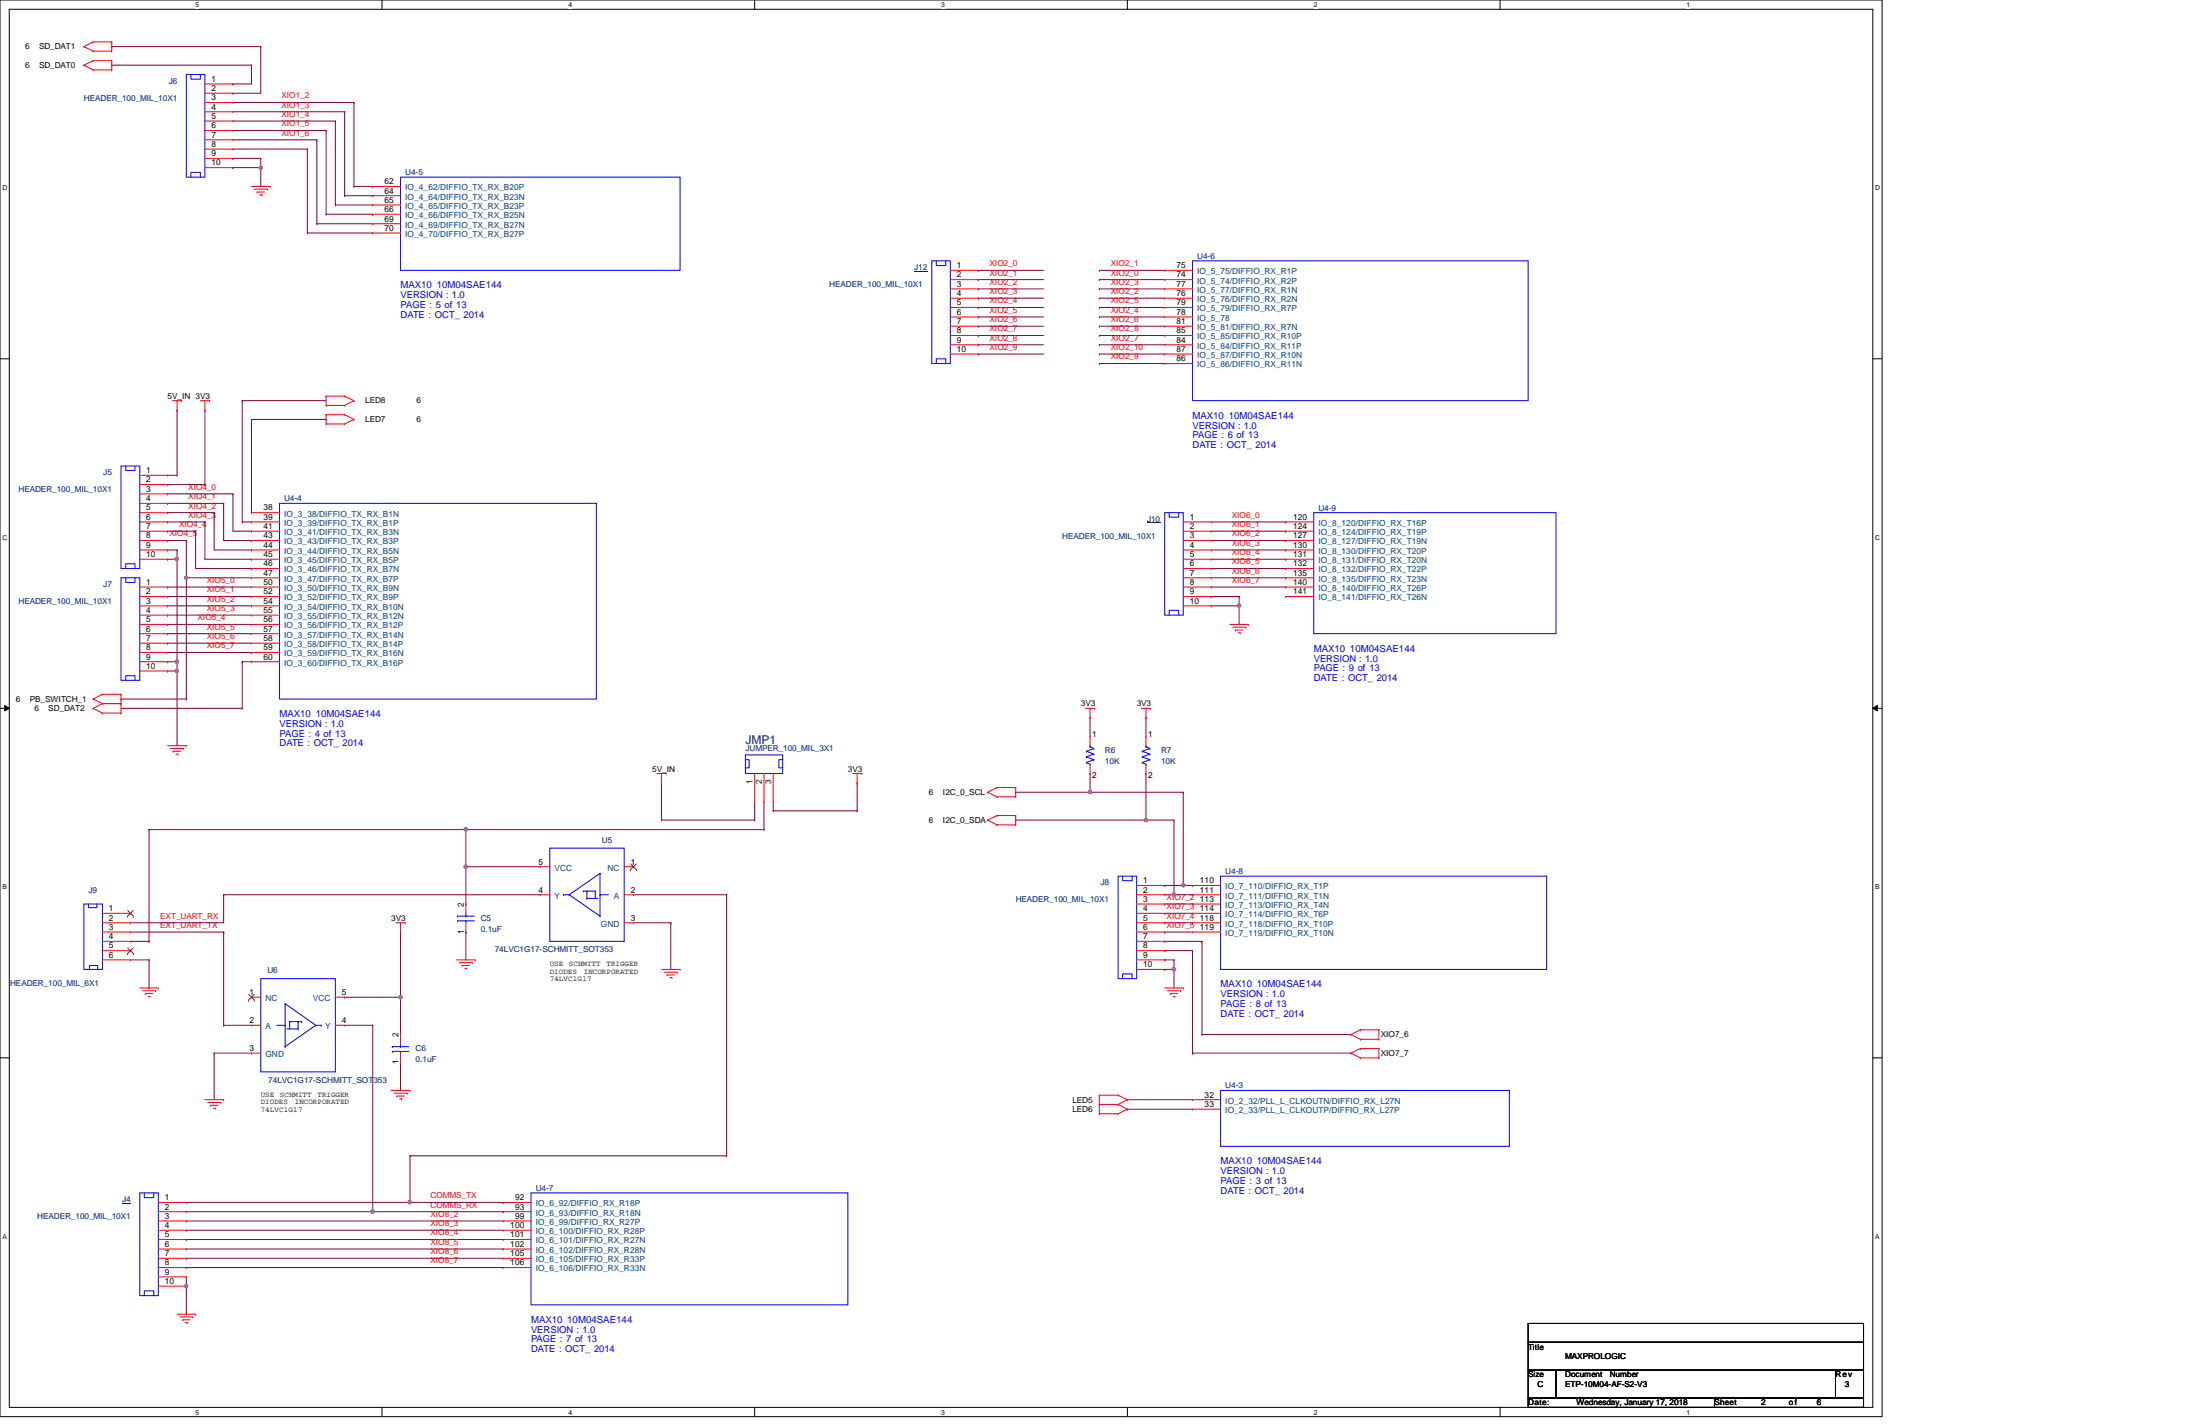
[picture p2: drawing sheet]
<svg xmlns="http://www.w3.org/2000/svg" width="432mm" height="279mm" viewBox="0 0 432 279" stroke-linecap="round" stroke-linejoin="round" font-family="sans-serif">
<path d="M0 0h369.4v278h-369.4zM1.8 1.8h365.8v274.3h-365.8z" fill="none" stroke="#000" stroke-width=".2"/>
<g fill="#fff">
<path d="M38.4 .2h.7v1.5h-.7z"/>
<path d="M38.4 276.4h.7v1.4h-.7z"/>
</g>
<path d="M75 0v1.8M75 276.1v1.9" fill="none" stroke="#000" stroke-width=".2"/>
<g fill="#fff">
<path d="M111.5 .2h.8v1.5h-.8z"/>
<path d="M111.5 276.4h.8v1.4h-.8z"/>
</g>
<path d="M148.1 0v1.8M148.1 276.1v1.9" fill="none" stroke="#000" stroke-width=".2"/>
<g fill="#fff">
<path d="M184.7 .2h.7v1.5h-.7z"/>
<path d="M184.7 276.4h.7v1.4h-.7z"/>
</g>
<path d="M221.3 0v1.8M221.3 276.1v1.9" fill="none" stroke="#000" stroke-width=".2"/>
<g fill="#fff">
<path d="M257.9 .2h.7v1.5h-.7z"/>
<path d="M257.9 276.4h.7v1.4h-.7z"/>
</g>
<path d="M294.4 0v1.8M294.4 276.1v1.9" fill="none" stroke="#000" stroke-width=".2"/>
<g fill="#fff">
<path d="M331 .2h.7v1.5h-.7z"/>
<path d="M331 276.4h.7v1.4h-.7z"/>
<path d="M.5 36.1h.9v1.5h-.9z"/>
<path d="M368 36.1h1v1.5h-1z"/>
<path d="M.5 104.7h.9v1.5h-.9z"/>
<path d="M368 104.7h1v1.5h-1z"/>
</g>
<path d="M0 70.4h1.8M367.6 70.4h1.8" fill="none" stroke="#000" stroke-width=".2"/>
<g fill="#fff">
<path d="M.5 173.3h.8v1.5h-.8z"/>
<path d="M368 173.3h.9v1.5h-.9z"/>
</g>
<path d="M0 139h1.8M.9 138.4l.9 .6-.9 .5zM367.6 139l.9-.6v1.1zM367.6 139h1.8" fill="none" stroke="#000" stroke-width=".2"/>
<path d="M.9 138.4l.9 .6-.9 .5zM367.6 139l.9-.6v1.1z" fill="#000"/>
<g fill="#fff">
<path d="M.5 241.9h.8v1.4h-.8z"/>
<path d="M368 241.9h.9v1.4h-.9z"/>
</g>
<path d="M0 207.6h1.8M367.6 207.6h1.8" fill="none" stroke="#000" stroke-width=".2"/>
<g fill="none" stroke="#800040" stroke-width=".2">
<path d="M21.9 12.8h.1M21.9 9.1h.1M21.9 12.8h27.5M21.9 9.1h29.3M49.4 12.8h.1M49.4 12.8v3.7M51.2 9.1h.1M51.2 9.1v9.2M23.7 139h23.8M34.8 131.7h.1M34.8 131.7v14.6M47.5 139h.1"/>
<path d="M47.5 129.8h.1M47.5 129.8h1.9M47.5 129.8v9.2M228.6 184.7h.1M228.6 186.5h.1M228.6 184.7h7.3M228.6 186.5h5.5M36.6 252.3h.1M36.6 250.5v1.8"/>
</g>
<circle cx="34.7" cy="131.7" r=".34" fill="#f0f"/>
<circle cx="34.7" cy="131.7" r=".34" fill="none" stroke="#f0f" stroke-width=".2"/>
<g fill="none" stroke="#800040" stroke-width=".2">
<path d="M32.9 117.1h.1M32.9 118.9h.1M32.9 117.1h16.5M32.9 118.9h16.5M32.9 131.7h.1M32.9 129.8h.1M32.9 129.8h1.9M34.8 129.8h.1M34.8 129.8v1.9h-1.9M228.6 188.3h.1M228.6 190.2h.1M228.6 188.3h1.8"/>
<path d="M228.6 190.2h1.8M230.4 188.3h.1M230.4 190.2h.1M230.4 188.3v5.5"/>
</g>
<circle cx="230.4" cy="190.2" r=".36" fill="#f0f"/>
<circle cx="230.4" cy="190.2" r=".36" fill="none" stroke="#f0f" stroke-width=".2"/>
<g fill="none" stroke="#800040" stroke-width=".2">
<path d="M45.7 16.5h.1M45.7 18.3h.1M45.7 16.5h3.7M45.7 18.3h5.5M45.7 20.1h23.8M45.7 21.9h21.9M45.7 23.7h20.1M45.7 25.6h18.3M45.7 27.4h16.5M45.7 29.3h14.6M60.3 29.3h.1M62.2 27.4h.1"/>
<path d="M64 25.6h.1M65.8 23.7h.1M67.6 21.9h.1M69.5 20.1h.1M32.9 107.9h.1M32.9 109.7h.1M32.9 107.9h1.9M32.9 109.7h1.9M34.8 107.9h.1M34.8 107.9v21.9M34.8 129.8h.1M228.6 177.4h.1"/>
<path d="M228.6 179.2h.1M228.6 175.6h1.8M228.6 177.4h5.5M228.6 179.2h5.5M230.4 175.6h.1M228.6 181.1h.1M228.6 182.9h.1M228.6 181.1h5.5M228.6 182.9h5.5M36.6 239.6h.1M36.6 235.9h43.9M36.6 237.7h36.6"/>
<path d="M36.6 239.6h62.2M73.2 237.7h.1M80.5 235.9h.1M36.6 241.4h.1M36.6 243.2h.1M36.6 245.1h.1M36.6 246.9h.1M36.6 248.7h.1M36.6 241.4h62.2M36.6 243.2h62.2M36.6 245.1h62.2M36.6 246.9h62.2"/>
<path d="M36.6 248.7h62.2"/>
</g>
<circle cx="34.7" cy="109.7" r=".34" fill="#f0f"/>
<circle cx="34.7" cy="109.7" r=".34" fill="none" stroke="#f0f" stroke-width=".2"/>
<circle cx="34.7" cy="129.8" r=".35" fill="#f0f"/>
<circle cx="34.7" cy="129.8" r=".35" fill="none" stroke="#f0f" stroke-width=".2"/>
<path d="M36.6 113.4h.1M36.6 113.4h12.8" fill="none" stroke="#800040" stroke-width=".2"/>
<circle cx="36.5" cy="113.4" r=".34" fill="#f0f"/>
<circle cx="36.5" cy="113.4" r=".34" fill="none" stroke="#f0f" stroke-width=".2"/>
<g fill="none" stroke="#800040" stroke-width=".2">
<path d="M47.5 78.6v23.8M32.9 98.8h.1M32.9 96.9h.1M32.9 98.8h11M32.9 96.9h12.8M43.9 98.8h.1M43.9 98.8v7.2h5.5M45.7 96.9h.1M45.7 96.9v7.3h3.7M64 82.3h.1M64 82.3h-14.6v18.3M32.9 106h.1"/>
<path d="M32.9 104.2h.1M32.9 102.4h.1M32.9 100.6h.1M32.9 106h3.7M32.9 104.2h5.5M32.9 102.4h7.3M32.9 100.6h9.1M36.6 106h.1M36.6 106v7.4M38.4 104.2h.1M38.4 104.2v7.3h11M40.2 102.4h.1"/>
<path d="M40.2 102.4v7.3h9.2M42 100.6h.1M42 100.6v7.3h7.4M47.5 102.4h.1M47.5 102.4h1.9M49.4 111.5h.1M49.4 109.7h.1M49.4 107.9h.1M49.4 106h.1M49.4 104.2h.1M49.4 102.4h.1M49.4 100.6h.1"/>
<path d="M32.9 120.7h.1M32.9 122.5h.1M32.9 124.3h.1M32.9 126.2h.1M32.9 120.7h16.5M32.9 122.5h16.5M32.9 124.3h16.5M32.9 126.2h16.5M32.9 128h16.5M49.4 128h.1M199.3 155.4h.1M199.3 155.4h14.7"/>
</g>
<circle cx="213.9" cy="155.4" r=".34" fill="#f0f"/>
<circle cx="213.9" cy="155.4" r=".34" fill="none" stroke="#f0f" stroke-width=".2"/>
<path d="M232.2 155.4h.1M232.2 155.4v18.3M199.3 160.9h.1M199.3 160.9h25.6" fill="none" stroke="#800040" stroke-width=".2"/>
<circle cx="224.9" cy="160.9" r=".34" fill="#f0f"/>
<circle cx="224.9" cy="160.9" r=".34" fill="none" stroke="#f0f" stroke-width=".2"/>
<g fill="none" stroke="#800040" stroke-width=".2">
<path d="M214 140.8h.1M214 151.8h.1M214 155.4h.1M214 140.8v3.7M214 151.8v3.6M214 155.4h18.2M224.9 140.8h.1M224.9 151.8h.1M224.9 140.8v3.7M224.9 151.8v9.1M224.9 160.9h.1M224.9 160.9h5.5"/>
<path d="M232.2 173.7h1.9M234.1 173.7h.1"/>
</g>
<circle cx="232.2" cy="173.7" r=".34" fill="#f0f"/>
<circle cx="232.2" cy="173.7" r=".34" fill="none" stroke="#f0f" stroke-width=".2"/>
<path d="M228.6 173.7h.1M228.6 173.7h3.6M230.4 160.9h.1M230.4 160.9v14.7h3.7M234.1 175.6h.1" fill="none" stroke="#800040" stroke-width=".2"/>
<circle cx="230.4" cy="175.5" r=".37" fill="#f0f"/>
<circle cx="230.4" cy="175.5" r=".37" fill="none" stroke="#f0f" stroke-width=".2"/>
<path d="M67.6 195.7h.1M67.6 195.7h11M91.4 182.9h.1M91.4 182.9v5.4M124.3 181.1h7.4M131.7 181.1h.1M131.7 181.1v9.1M42 206.6h.1M42 206.6v9.2M42 206.6h7.4M78.6 208.5h.1M78.6 208.5v5.5" fill="none" stroke="#800040" stroke-width=".2"/>
<circle cx="78.6" cy="195.7" r=".34" fill="#f0f"/>
<circle cx="78.6" cy="195.7" r=".34" fill="none" stroke="#f0f" stroke-width=".2"/>
<g fill="none" stroke="#800040" stroke-width=".2">
<path d="M25.6 188.3h3.7M25.6 184.7h3.7M25.6 182.9h18.3M29.3 188.3h.1M29.3 193.8h.1M29.3 184.7h.1M29.3 188.3v5.5M43.9 182.9h.1M43.9 182.9v18.3M78.6 182.9h.1M78.6 195.7h.1M78.6 182.9v20.1"/>
<path d="M43.9 201.2h.1M43.9 201.2h5.5M67.6 201.2h5.6M73.2 201.2h.1M73.2 201.2v36.5M73.2 237.7h.1"/>
</g>
<circle cx="73.1" cy="237.7" r=".34" fill="#f0f"/>
<circle cx="73.1" cy="237.7" r=".34" fill="none" stroke="#f0f" stroke-width=".2"/>
<g fill="none" stroke="#800040" stroke-width=".2">
<path d="M43.9 175.6h.1M43.9 175.6h62.1M43.9 175.6v5.5h-18.3M124.3 175.6h18.3M142.6 175.6h.1M142.6 175.6v51.2M25.6 181.1h.1M73.2 237.7h25.6M80.5 226.8h.1M80.5 235.9h.1M80.5 226.8h62.1M80.5 226.8v9.1"/>
<path d="M80.5 235.9h18.3M98.8 237.7h.1M98.8 235.9h.1M142.6 226.8h.1"/>
</g>
<circle cx="80.4" cy="235.9" r=".34" fill="#f0f"/>
<circle cx="80.4" cy="235.9" r=".34" fill="none" stroke="#f0f" stroke-width=".2"/>
<path d="M91.4 170.1h.1M91.4 170.1h14.6" fill="none" stroke="#800040" stroke-width=".2"/>
<circle cx="91.4" cy="170" r=".34" fill="#f0f"/>
<circle cx="91.4" cy="170" r=".34" fill="none" stroke="#f0f" stroke-width=".2"/>
<path d="M149.9 157.3v5.5M91.4 177.4h.1M91.4 162.8h.1M91.4 170.1v7.3M91.4 162.8h58.5M149.9 162.8h.1" fill="none" stroke="#800040" stroke-width=".2"/>
<circle cx="91.4" cy="162.7" r=".34" fill="#f0f"/>
<circle cx="91.4" cy="162.7" r=".34" fill="none" stroke="#f0f" stroke-width=".2"/>
<g fill="none" stroke="#800040" stroke-width=".2">
<path d="M129.8 153.6h.1M129.8 153.6v7.3M148.1 157.3v3.6M151.8 159.1h.1M151.8 157.3v1.8M151.8 159.1h16.4M168.2 159.1h.1M168.2 153.6h.1M168.2 153.6v5.5M29.3 162.8h.1M29.3 162.8h62.1v7.3M29.3 162.8v21.9"/>
<path d="M91.4 170.1h.1M129.8 160.9h.1M129.8 160.9h18.3M148.1 160.9h.1M29.3 184.7h.1M36.6 257.9h.1M36.6 252.3v5.6"/>
</g>
<circle cx="36.5" cy="252.3" r=".34" fill="#f0f"/>
<circle cx="36.5" cy="252.3" r=".34" fill="none" stroke="#f0f" stroke-width=".2"/>
<path d="M45.7 31.1h.1M45.7 32.9h.1M45.7 31.1h5.5M51.2 31.1h.1M51.2 31.1v1.8h-5.5" fill="none" stroke="#800040" stroke-width=".2"/>
<circle cx="51.2" cy="32.9" r=".34" fill="#f0f"/>
<circle cx="51.2" cy="32.9" r=".34" fill="none" stroke="#f0f" stroke-width=".2"/>
<path d="M51.2 32.9h.1M51.2 32.9v3.7M237.7 117.1h.1M237.7 118.9h.1M237.7 117.1h5.5M237.7 118.9h5.5M243.2 117.1h.1M243.2 118.9h.1M243.2 117.1v5.4" fill="none" stroke="#800040" stroke-width=".2"/>
<circle cx="243.2" cy="118.8" r=".34" fill="#f0f"/>
<circle cx="243.2" cy="118.8" r=".34" fill="none" stroke="#f0f" stroke-width=".2"/>
<g fill="none" stroke="#800040" stroke-width=".2">
<path d="M60.3 29.3v16.4M62.2 27.4v16.5M64 25.6v16.4M65.8 23.7v16.5M67.6 38.4h.1M67.6 21.9v16.5M67.6 38.4h5.6M69.5 36.6h.1M69.5 20.1v16.5M69.5 36.6h3.7M73.2 36.6h.1M73.2 38.4h.1"/>
<path d="M60.3 45.7h.1M60.3 45.7h12.9M62.2 43.9h.1M62.2 43.9h11M64 42h.1M64 42h9.2M65.8 40.2h.1M65.8 40.2h7.4M73.2 40.2h.1M73.2 42h.1M73.2 43.9h.1M73.2 45.7h.1"/>
<path d="M192 53h.1M192 54.9h.1M192 56.7h.1M192 58.5h.1M192 53h12.8M192 54.9h12.8M192 56.7h12.8M192 58.5h12.8M215.8 53h.1M215.8 54.9h.1M215.8 56.7h.1M215.8 58.5h.1"/>
<path d="M215.8 53h12.8M215.8 54.9h12.8M215.8 56.7h12.8M215.8 58.5h12.8M47.5 78.6h.1M47.5 78.6h16.5M192 60.3h.1M192 62.2h.1M192 64h.1M192 65.8h.1M192 67.6h.1M192 69.5h.1"/>
<path d="M192 60.3h12.8M192 62.2h12.8M192 64h12.8M192 65.8h12.8M192 67.6h12.8M192 69.5h12.8M215.8 60.3h.1M215.8 62.2h.1M215.8 64h.1M215.8 65.8h.1M215.8 67.6h.1M215.8 69.5h.1"/>
<path d="M215.8 71.3h.1M215.8 60.3h12.8M215.8 62.2h12.8M215.8 64h12.8M215.8 65.8h12.8M215.8 67.6h12.8M215.8 69.5h12.8M215.8 71.3h12.8M32.9 95.1h7.3M32.9 93.3h1.9M34.8 80.5h.1M34.8 93.3h.1"/>
<path d="M34.8 80.5v12.8M40.2 95.1h.1M40.2 80.5v14.6M32.9 115.2h.1M32.9 115.2h16.5M36.6 113.4v23.8M237.7 115.2h14.6M237.7 102.4h14.6M237.7 104.2h14.6M237.7 106h14.6M237.7 107.9h14.6M237.7 109.7h14.6"/>
<path d="M237.7 111.5h14.6M237.7 113.4h14.6M252.3 102.4h.1M252.3 104.2h.1M252.3 106h.1M252.3 107.9h.1M252.3 109.7h.1M252.3 111.5h.1M252.3 113.4h.1M252.3 115.2h.1M23.7 137.2h.1M23.7 137.2h12.9"/>
<path d="M36.6 137.2h.1M234.1 186.5v20.1M235.9 184.7h.1M235.9 184.7v18.3M221.3 215.8h.1M221.3 217.6h.1M221.3 215.8h12.8M221.3 217.6h12.8M234.1 206.6h.1M234.1 206.6h31.1M235.9 203h.1M235.9 203h29.3"/>
</g>
<g fill="none" stroke="#f00" stroke-width=".2">
<path d="M16.5 12.8h.1M16.5 9.1h.1M16.5 12.8l1.8 .9M16.5 9.1l1.8 .9M18.3 11.9h.1M18.3 13.7h.1M18.3 8.2h.1M18.3 10h.1M18.3 11.9l-1.8 .9M18.3 11.9h3.6M18.3 13.7h3.6M18.3 8.2l-1.8 .9"/>
<path d="M18.3 8.2h3.6M18.3 10h3.6M21.9 11.9h.1M21.9 13.7h.1M21.9 8.2h.1M21.9 10h.1M21.9 8.2v1.8M21.9 11.9v1.8M40.2 16.5h5.5M40.2 18.3h5.5M45.7 16.5h.1M45.7 18.3h.1"/>
<path d="M40.2 20.1h5.5M40.2 21.9h5.5M40.2 23.7h5.5M40.2 25.6h5.5M40.2 27.4h5.5M40.2 29.3h5.5M40.2 31.1h5.5M40.2 32.9h5.5M45.7 20.1h.1M45.7 21.9h.1M45.7 23.7h.1M45.7 25.6h.1"/>
<path d="M45.7 27.4h.1M45.7 29.3h.1M45.7 31.1h.1M45.7 32.9h.1M49.4 36.6h3.6M49.9 37.1h2.6M50.5 37.7h.1M50.5 37.7h1.4M51 38.2h.4M51.4 38.2h.1M52.5 37.1h.1M53 36.6h.1"/>
<path d="M33.8 78.6h1.8M34.8 78.6v1.9M35.6 78.6h.1M39.3 78.6h1.8M40.2 78.6v1.9M41.1 78.6h.1M64 77.7h.1M64 79.5h.1M64 77.7v1.8M64 77.7h3.6M64 79.5h3.6M67.6 77.7h.1"/>
<path d="M67.6 79.5h.1M67.6 77.7l1.9 .9M69.5 78.6h.1M69.5 78.6l-1.9 .9M34.8 80.5h.1M40.2 80.5h.1M64 81.4h.1M64 83.2h.1M64 81.4h3.6M64 81.4v1.8M64 83.2h3.6M67.6 81.4h.1"/>
<path d="M67.6 83.2h.1M67.6 81.4l1.9 .9M69.5 82.3h.1M69.5 82.3l-1.9 .9M18.3 139h.1M18.3 137.2h.1M18.3 139l1.8 .9M18.3 137.2l1.8 .8M20.1 138h.1M20.1 139.9h.1M20.1 136.2h.1M20.1 138l-1.8 1"/>
<path d="M20.1 138h3.6M20.1 139.9h3.6M20.1 136.2l-1.8 1M20.1 136.2h3.6M23.7 138h.1M23.7 139.9h.1M23.7 136.2h.1M23.7 136.2v3.7M213.1 139h1.8M214 139v1.8M214.9 139h.1M224 139h1.8"/>
<path d="M224.9 139v1.8M225.8 139h.1M241.4 122.5h3.7M241.9 123.1h2.6M242.5 123.6h.1M242.5 123.6h1.5M243 124.2h.4M243.4 124.2h.1M244.5 123.1h.1M245.1 122.5h.1M32.9 146.3h3.7M33.4 146.9h2.6"/>
<path d="M34 147.4h.1M34 147.4h1.5M34.5 148h.4M34.9 148h.1M36 146.9h.1M36.6 146.3h.1M128.9 151.8h1.9M129.8 153.6h.1M129.8 151.8v1.8M130.8 151.8h.1M167.3 151.8h1.9M168.2 153.6h.1"/>
<path d="M168.2 151.8v1.8M169.2 151.8h.1M193.8 155.4h.1M193.8 155.4l1.9 .9M195.7 154.5h.1M195.7 156.3h.1M195.7 154.5l-1.9 .9M195.7 154.5h3.6M195.7 156.3h3.6M199.3 154.5h.1M199.3 156.3h.1M199.3 154.5v1.8"/>
<path d="M214 140.8h.1M224.9 140.8h.1M193.8 160.9h.1M193.8 160.9l1.9 .9M195.7 160h.1M195.7 161.8h.1M195.7 160l-1.9 .9M195.7 160h3.6M195.7 161.8h3.6M199.3 160h.1M199.3 161.8h.1M199.3 160v1.8"/>
<path d="M27.4 193.8h3.7M28 194.4h2.5M28.5 194.9h.1M28.5 194.9h1.5M29.1 195.5h.3M29.4 195.5h.1M30.5 194.4h.1M31.1 193.8h.1M49.4 195.7h.1M49.4 195.7h1.8M65.8 195.7h1.8M67.6 195.7h.1"/>
<path d="M77.7 181.1h1.8M78.6 182.9h.1M78.6 181.1v1.8M79.5 181.1h.1M89.6 188.3h3.7M90.2 188.9h2.5M90.7 189.4h.1M90.7 189.4h1.5M91.2 190h.4M91.6 190h.1M92.7 188.9h.1M93.3 188.3h.1"/>
<path d="M129.8 190.2h3.7M130.4 190.8h2.5M130.9 191.3h.1M130.9 191.3h1.5M131.5 191.8h.4M131.9 191.8h.1M132.9 190.8h.1M133.5 190.2h.1M228.6 193.8h3.6M229.2 194.4h2.5M229.7 194.9h.1M229.7 194.9h1.4"/>
<path d="M230.3 195.5h.3M230.6 195.5h.1M231.7 194.4h.1M232.2 193.8h.1M40.2 215.8h3.7M40.8 216.3h2.5M41.3 216.9h.1M41.3 216.9h1.5M41.9 217.4h.3M42.2 217.4h.1M43.3 216.3h.1M43.9 215.8h.1"/>
<path d="M49.4 201.2h.1M49.4 206.6h.1M49.4 201.2h1.8M49.4 206.6h1.8M65.8 201.2h1.8M67.6 201.2h.1M76.8 214h3.7M77.3 214.5h2.6M77.9 215.1h.1M77.9 215.1h1.5M78.4 215.6h.4M78.8 215.6h.1"/>
<path d="M79.9 214.5h.1M80.5 214h.1M215.8 216.7h.1M215.8 214.9h.1M215.8 218.5h.1M215.8 214.9h3.7M215.8 216.7h3.7M215.8 214.9v3.6M215.8 218.5h3.7M219.5 214.9h.1M219.5 216.7h.1M219.5 218.5h.1"/>
<path d="M219.5 214.9l1.8 .9M219.5 216.7l1.8 .9M221.3 215.8h.1M221.3 217.6h.1M221.3 215.8l-1.8 .9M221.3 217.6l-1.8 .9M234.1 215.8h.1M234.1 217.6h.1M234.1 215.8h5.5M234.1 217.6h5.5M265.2 203h.1M265.2 206.6h.1"/>
<path d="M265.2 203l1.8 .9M265.2 206.6l1.8 1M267 202.1h.1M267 203.9h.1M267 205.7h.1M267 207.6h.1M267 202.1l-1.8 .9M267 202.1h3.6M267 203.9h3.6M267 205.7l-1.8 .9M267 205.7h3.6M267 207.6h3.6"/>
<path d="M270.6 202.1h.1M270.6 203.9h.1M270.6 205.7h.1M270.6 207.6h.1M270.6 202.1v1.8M270.6 205.7v1.9M34.8 257.9h3.6M35.3 258.4h2.5M35.9 259h.1M35.9 259h1.4M36.4 259.5h.3M36.7 259.5h.1"/>
<path d="M37.8 258.4h.1M38.4 257.9h.1"/>
</g>
<path d="M299.9 259.7h65.9v3.7h-65.9zM299.9 263.4h65.9v5.4h-65.9zM299.9 268.8h5.5v5.5h-5.5zM299.9 274.3h36.6v1.8h-36.6zM305.4 268.8h54.9v5.5h-54.9zM336.5 274.3h29.3v1.8h-29.3zM360.3 268.8h5.5v5.5h-5.5z" fill="none" stroke="#000" stroke-width=".2"/>
<g fill="none" stroke="#00f" stroke-width=".2">
<path d="M36.6 14.6h3.6v20.2h-3.6zM37.5 14.6v.9h1.8v-.9M37.5 34.8v-1h1.8v1M51.2 192h14.6v18.3h-14.6zM56 196.9h.1M56 196.9v8.5M56 196.9l6 4.3M54.3 201.2h1.7M56 205.4h.1M56 201.2h.1M56.3 201.9h2.2M56.9 200.4h.1"/>
<path d="M56.9 200.4v1.5M56.9 200.4h2.3M58.5 201.9h.1M58.5 200.4h.1M58.5 200.4v1.5M59.2 200.4h.1M62 201.2h.1M62 201.2l-6 4.2M62 201.2h1.1M63.1 201.2h.1M239.6 214h56.6v10.9h-56.6zM27.4 234.1h3.7v20.1h-3.7z"/>
<path d="M28.3 234.1v.9h1.9v-.9M28.3 254.2v-.9h1.9v.9"/>
</g>
<path d="M48.8 196.3h.1M48.8 195.1l1.2 1.2M49.9 195.1l-1.1 1.2M50 196.3h.1" fill="none" stroke="#804000" stroke-width=".2"/>
<path d="M24 236.1h1.7v.1h-1.7z" fill="#000080"/>
<g fill="none" stroke="#f00" stroke-width=".2">
<path d="M73.2 36.6h.1M73.2 38.4h.1M73.2 36.6h5.4M73.2 38.4h5.4M73.2 40.2h.1M73.2 42h.1M73.2 43.9h.1M73.2 45.7h.1M73.2 40.2h5.4M73.2 42h5.4M73.2 43.9h5.4M73.2 45.7h5.4"/>
<path d="M186.5 53h5.5M186.5 54.9h5.5M186.5 56.7h5.5M186.5 58.5h5.5M192 53h.1M192 54.9h.1M192 56.7h.1M192 58.5h.1M228.6 53h.1M228.6 54.9h.1M228.6 56.7h.1M228.6 58.5h.1"/>
<path d="M228.6 53h5.5M228.6 54.9h5.5M228.6 56.7h5.5M228.6 58.5h5.5M186.5 60.3h5.5M186.5 62.2h5.5M186.5 64h5.5M186.5 65.8h5.5M186.5 67.6h5.5M186.5 69.5h5.5M192 60.3h.1M192 62.2h.1"/>
<path d="M192 64h.1M192 65.8h.1M192 67.6h.1M192 69.5h.1M228.6 60.3h.1M228.6 62.2h.1M228.6 64h.1M228.6 65.8h.1M228.6 67.6h.1M228.6 69.5h.1M228.6 71.3h.1M228.6 60.3h5.5"/>
<path d="M228.6 62.2h5.5M228.6 64h5.5M228.6 65.8h5.5M228.6 67.6h5.5M228.6 69.5h5.5M228.6 71.3h5.5M27.4 93.3h5.5M27.4 95.1h5.5M27.4 96.9h5.5M27.4 98.8h5.5M32.9 93.3h.1M32.9 95.1h.1"/>
<path d="M32.9 96.9h.1M32.9 98.8h.1M27.4 100.6h5.5M27.4 102.4h5.5M27.4 104.2h5.5M27.4 106h5.5M27.4 107.9h5.5M27.4 109.7h5.5M27.4 115.2h5.5M27.4 117.1h5.5M27.4 118.9h5.5M32.9 100.6h.1"/>
<path d="M32.9 102.4h.1M32.9 104.2h.1M32.9 106h.1M32.9 107.9h.1M32.9 109.7h.1M32.9 115.2h.1M32.9 117.1h.1M32.9 118.9h.1M49.4 100.6h.1M49.4 102.4h.1M49.4 104.2h.1M49.4 106h.1"/>
<path d="M49.4 107.9h.1M49.4 109.7h.1M49.4 111.5h.1M49.4 113.4h.1M49.4 115.2h.1M49.4 117.1h.1M49.4 118.9h.1M49.4 100.6h5.5M49.4 102.4h5.5M49.4 104.2h5.5M49.4 106h5.5M49.4 107.9h5.5"/>
<path d="M49.4 109.7h5.5M49.4 111.5h5.5M49.4 113.4h5.5M49.4 115.2h5.5M49.4 117.1h5.5M49.4 118.9h5.5M232.2 102.4h5.5M232.2 104.2h5.5M232.2 106h5.5M232.2 107.9h5.5M232.2 109.7h5.5M232.2 111.5h5.5"/>
<path d="M232.2 113.4h5.5M232.2 115.2h5.5M232.2 117.1h5.5M232.2 118.9h5.5M237.7 102.4h.1M237.7 104.2h.1M237.7 106h.1M237.7 107.9h.1M237.7 109.7h.1M237.7 111.5h.1M237.7 113.4h.1M237.7 115.2h.1"/>
<path d="M237.7 117.1h.1M237.7 118.9h.1M252.3 102.4h.1M252.3 104.2h.1M252.3 106h.1M252.3 107.9h.1M252.3 109.7h.1M252.3 111.5h.1M252.3 113.4h.1M252.3 115.2h.1M252.3 117.1h.1M252.3 102.4h5.6"/>
<path d="M252.3 104.2h5.6M252.3 106h5.6M252.3 107.9h5.6M252.3 109.7h5.6M252.3 111.5h5.6M252.3 113.4h5.6M252.3 115.2h5.6M252.3 117.1h5.6M27.4 120.7h5.5M27.4 122.5h5.5M27.4 124.3h5.5M27.4 126.2h5.5"/>
<path d="M27.4 128h5.5M27.4 129.8h5.5M27.4 131.7h5.5M32.9 120.7h.1M32.9 122.5h.1M32.9 124.3h.1M32.9 126.2h.1M32.9 128h.1M32.9 129.8h.1M32.9 131.7h.1M49.4 120.7h.1M49.4 122.5h.1"/>
<path d="M49.4 124.3h.1M49.4 126.2h.1M49.4 128h.1M49.4 129.8h.1M49.4 120.7h5.5M49.4 122.5h5.5M49.4 124.3h5.5M49.4 126.2h5.5M49.4 128h5.5M49.4 129.8h5.5M148.1 157.3h.1M148.1 151.8v5.5"/>
<path d="M149.9 157.3h.1M149.9 151.8v5.5M151.8 157.3h.1M151.8 151.8v5.5M214 151.8h.1M214 144.5h.1M214 144.5v1.8M214 149.9v1.9M224.9 151.8h.1M224.9 144.5h.1M224.9 144.5v1.8M224.9 149.9v1.9"/>
<path d="M20.1 179.2h5.5M25.6 179.2h.1M91.4 177.4h.1M91.4 177.4v1.8M106 170.1h.1M106 175.6h.1M106 170.1h1.9M106 175.6h1.9M122.5 170.1h1.8M122.5 175.6h1.8M124.3 170.1h.1M124.3 175.6h.1"/>
<path d="M223.1 175.6h5.5M223.1 179.2h5.5M223.1 173.7h5.5M223.1 177.4h5.5M228.6 173.7h.1M228.6 175.6h.1M228.6 177.4h.1M228.6 179.2h.1M234.1 173.7h.1M234.1 175.6h.1M234.1 177.4h.1M234.1 179.2h.1"/>
<path d="M234.1 175.6h5.5M234.1 179.2h5.5M234.1 173.7h5.5M234.1 177.4h5.5M20.1 181.1h5.5M20.1 182.9h5.5M20.1 184.7h5.5M20.1 186.5h5.5M20.1 188.3h5.5M25.6 181.1h.1M25.6 182.9h.1M25.6 184.7h.1"/>
<path d="M25.6 186.5h.1M25.6 188.3h.1M91.4 182.9h.1M91.4 181.1v1.8M122.5 181.1h1.8M124.3 181.1h.1M223.1 181.1h5.5M223.1 182.9h5.5M223.1 184.7h5.5M223.1 186.5h5.5M223.1 188.3h5.5M223.1 190.2h5.5"/>
<path d="M228.6 181.1h.1M228.6 182.9h.1M228.6 184.7h.1M228.6 186.5h.1M228.6 188.3h.1M228.6 190.2h.1M234.1 181.1h.1M234.1 182.9h.1M234.1 181.1h5.5M234.1 182.9h5.5M78.6 208.5h.1M78.6 203h.1"/>
<path d="M78.6 203v1.8M78.6 206.6v1.9M31.1 235.9h5.5M31.1 237.7h5.5M31.1 239.6h5.5M36.6 235.9h.1M36.6 237.7h.1M36.6 239.6h.1M98.8 235.9h.1M98.8 237.7h.1M98.8 239.6h.1M98.8 235.9h5.4"/>
<path d="M98.8 237.7h5.4M98.8 239.6h5.4M31.1 241.4h5.5M31.1 243.2h5.5M31.1 245.1h5.5M31.1 246.9h5.5M31.1 248.7h5.5M31.1 250.5h5.5M31.1 252.3h5.5M36.6 241.4h.1M36.6 243.2h.1M36.6 245.1h.1"/>
<path d="M36.6 246.9h.1M36.6 248.7h.1M36.6 250.5h.1M36.6 252.3h.1M98.8 241.4h.1M98.8 243.2h.1M98.8 245.1h.1M98.8 246.9h.1M98.8 248.7h.1M98.8 241.4h5.4M98.8 243.2h5.4M98.8 245.1h5.4"/>
<path d="M98.8 246.9h5.4M98.8 248.7h5.4"/>
</g>
<g fill="none" stroke="#00f" stroke-width=".2">
<path d="M78.6 34.8h54.9v18.2h-54.9zM182.9 51.2h3.6v20.1h-3.6zM183.8 51.2v.9h1.8v-.9M234.1 51.2h65.8v27.4h-65.8zM183.8 71.3v-.9h1.8v.9M23.7 91.4h3.7v20.1h-3.7zM24.7 91.4v.9h1.8v-.9M54.9 98.8h62.2v38.4h-62.2zM23.7 113.4h3.7v20.1h-3.7zM24.7 111.5v-.9h1.8v.9M24.7 113.4v.9h1.8v-.9M228.6 100.6h3.6v20.1h-3.6z"/>
<path d="M229.5 100.6v.9h1.9v-.9M257.9 100.6h47.5v23.7h-47.5zM24.7 133.5v-.9h1.8v.9M229.5 120.7v-.9h1.9v.9M146.3 148.1h7.3v3.7h-7.3zM146.3 149.1h.7v1.6h-.7M153.6 149.1h-.7v1.6h.7M213.2 147.4h.1M213.2 148.5h.1M213.2 149.6h.1M213.2 147.4l1.5 .6M213.2 148.5l1.5 .6"/>
<path d="M213.2 149.6l.8 .3M214 149.9h.1M214 146.5h.1M214 146.5l.7 .4M214 146.3v.2M214.7 146.9h.1M214.7 148h.1M214.7 149.1h.1M214.7 146.9l-1.5 .5M214.7 148l-1.5 .5M214.7 149.1l-1.5 .5M224.2 147.4h.1"/>
<path d="M224.2 148.5h.1M224.2 149.6h.1M224.2 147.4l1.5 .6M224.2 148.5l1.5 .6M224.2 149.6l.7 .3M224.9 149.9h.1M224.9 146.5h.1M224.9 146.5l.8 .4M224.9 146.3v.2M225.7 146.9h.1M225.7 148h.1M225.7 149.1h.1"/>
<path d="M225.7 146.9l-1.5 .5M225.7 148l-1.5 .5M225.7 149.1l-1.5 .5M16.5 177.4h3.6v12.8h-3.6zM17.4 177.4v.7h1.6v-.7M89.8 179.7h.1M89.8 179.7h3.3M91.4 179.7h.1M91.4 179.2v.5M107.9 166.4h14.6v18.3h-14.6zM110.6 175.6h.1M110.6 175.6h1.1"/>
<path d="M111.7 175.6h.1M111.7 175.6l6.1 4.1M114.5 174.8h.1M114.5 174.8h2.3M115.2 176.3h.1M115.2 174.8h.1M115.2 176.3h2.2M115.2 174.8v1.5M116.8 174.8h.1M116.8 174.8v1.5M117.8 179.7h.1M117.8 171.4h.1"/>
<path d="M117.8 175.6h.1M117.8 171.4v8.3M117.8 171.4l-6.1 4.2M117.8 175.6h1.6M219.5 171.9h3.6v20.1h-3.6zM220.3 171.9v.9h1.9v-.9M239.6 171.9h64v18.3h-64zM17.6 190.2v-.8h1.6v.8M89.8 180.7h.1M89.8 180.7h3.3M91.4 180.7h.1M91.4 180.7v.4"/>
<path d="M220.3 192v-.9h1.9v.9M77 205.4h.1M77 206.3h.1M77 205.4h3.3M77 206.3h3.3M78.6 206.3h.1M78.6 205.4h.1M78.6 204.8v.6M78.6 206.3v.3M104.2 234.1h62.2v21.9h-62.2z"/>
</g>
<path d="M25 179.8h.1M25.1 178.6l1.1 1.2M26.2 178.6l-1.2 1.2M26.2 179.8h.1M123.7 170.6h.1M123.8 169.5l1.1 1.1M124.9 169.5l-1.2 1.1M124.9 170.6h.1M25 187.1h.1M25.1 186l1.1 1.1M26.2 186l-1.2 1.1M26.2 187.1h.1" fill="none" stroke="#804000" stroke-width=".2"/>
<path d="M179.4 53.2h2.6M225.1 102.6h2.6" fill="none" stroke="#000080" stroke-width=".2"/>
<circle cx="34.7" cy="131.7" r=".34" fill="#f0f"/>
<circle cx="34.7" cy="131.7" r=".34" fill="none" stroke="#f0f" stroke-width=".2"/>
<circle cx="230.4" cy="190.2" r=".36" fill="#f0f"/>
<circle cx="230.4" cy="190.2" r=".36" fill="none" stroke="#f0f" stroke-width=".2"/>
<circle cx="34.7" cy="109.7" r=".34" fill="#f0f"/>
<circle cx="34.7" cy="109.7" r=".34" fill="none" stroke="#f0f" stroke-width=".2"/>
<circle cx="34.7" cy="129.8" r=".35" fill="#f0f"/>
<circle cx="34.7" cy="129.8" r=".35" fill="none" stroke="#f0f" stroke-width=".2"/>
<circle cx="36.5" cy="113.4" r=".34" fill="#f0f"/>
<circle cx="36.5" cy="113.4" r=".34" fill="none" stroke="#f0f" stroke-width=".2"/>
<circle cx="213.9" cy="155.4" r=".34" fill="#f0f"/>
<circle cx="213.9" cy="155.4" r=".34" fill="none" stroke="#f0f" stroke-width=".2"/>
<circle cx="224.9" cy="160.9" r=".34" fill="#f0f"/>
<circle cx="224.9" cy="160.9" r=".34" fill="none" stroke="#f0f" stroke-width=".2"/>
<circle cx="232.2" cy="173.7" r=".34" fill="#f0f"/>
<circle cx="232.2" cy="173.7" r=".34" fill="none" stroke="#f0f" stroke-width=".2"/>
<circle cx="230.4" cy="175.5" r=".37" fill="#f0f"/>
<circle cx="230.4" cy="175.5" r=".37" fill="none" stroke="#f0f" stroke-width=".2"/>
<circle cx="78.6" cy="195.7" r=".34" fill="#f0f"/>
<circle cx="78.6" cy="195.7" r=".34" fill="none" stroke="#f0f" stroke-width=".2"/>
<circle cx="73.1" cy="237.7" r=".34" fill="#f0f"/>
<circle cx="73.1" cy="237.7" r=".34" fill="none" stroke="#f0f" stroke-width=".2"/>
<circle cx="80.4" cy="235.9" r=".34" fill="#f0f"/>
<circle cx="80.4" cy="235.9" r=".34" fill="none" stroke="#f0f" stroke-width=".2"/>
<circle cx="91.4" cy="170" r=".34" fill="#f0f"/>
<circle cx="91.4" cy="170" r=".34" fill="none" stroke="#f0f" stroke-width=".2"/>
<circle cx="91.4" cy="162.7" r=".34" fill="#f0f"/>
<circle cx="91.4" cy="162.7" r=".34" fill="none" stroke="#f0f" stroke-width=".2"/>
<circle cx="36.5" cy="252.3" r=".34" fill="#f0f"/>
<circle cx="36.5" cy="252.3" r=".34" fill="none" stroke="#f0f" stroke-width=".2"/>
<circle cx="51.2" cy="32.9" r=".34" fill="#f0f"/>
<circle cx="51.2" cy="32.9" r=".34" fill="none" stroke="#f0f" stroke-width=".2"/>
<circle cx="243.2" cy="118.8" r=".34" fill="#f0f"/>
<circle cx="243.2" cy="118.8" r=".34" fill="none" stroke="#f0f" stroke-width=".2"/>
<text font-size="2.4" fill="#000080" x="146.3" y="145.9">JMP1</text>
<g font-size="1.9" fill="#00f">
<text x="78.6" y="56.6">MAX10 10M04SAE144</text>
<text x="78.6" y="58.5">VERSION : 1.0</text>
<text x="78.6" y="60.4">PAGE : 5 of 13</text>
<text x="78.6" y="62.3">DATE : OCT_ 2014</text>
<text x="234.1" y="82.2">MAX10 10M04SAE144</text>
<text x="234.1" y="84.1">VERSION : 1.0</text>
<text x="234.1" y="86">PAGE : 6 of 13</text>
<text x="234.1" y="87.9">DATE : OCT_ 2014</text>
<text x="257.9" y="127.9">MAX10 10M04SAE144</text>
<text x="257.9" y="129.8">VERSION : 1.0</text>
<text x="257.9" y="131.7">PAGE : 9 of 13</text>
<text x="257.9" y="133.6">DATE : OCT_ 2014</text>
<text x="54.9" y="140.7">MAX10 10M04SAE144</text>
<text x="54.9" y="142.6">VERSION : 1.0</text>
<text x="54.9" y="144.5">PAGE : 4 of 13</text>
<text x="54.9" y="146.4">DATE : OCT_ 2014</text>
<text x="239.6" y="193.7">MAX10 10M04SAE144</text>
<text x="239.6" y="195.7">VERSION : 1.0</text>
<text x="239.6" y="197.6">PAGE : 8 of 13</text>
<text x="239.6" y="199.5">DATE : OCT_ 2014</text>
<text x="239.6" y="228.5">MAX10 10M04SAE144</text>
<text x="239.6" y="230.4">VERSION : 1.0</text>
<text x="239.6" y="232.3">PAGE : 3 of 13</text>
<text x="239.6" y="234.2">DATE : OCT_ 2014</text>
<text x="104.2" y="259.5">MAX10 10M04SAE144</text>
<text x="104.2" y="261.5">VERSION : 1.0</text>
<text x="104.2" y="263.4">PAGE : 7 of 13</text>
<text x="104.2" y="265.3">DATE : OCT_ 2014</text>
</g>
<g font-size="1.7">
<text x="41.5" y="16">1</text>
<text x="41.5" y="17.9">2</text>
<text x="41.5" y="19.7">3</text>
<text x="41.5" y="21.5">4</text>
<text x="41.5" y="23.3">5</text>
<text x="41.5" y="25.2">6</text>
<text x="41.5" y="27">7</text>
<text x="41.5" y="28.8">8</text>
<text x="41.5" y="30.6">9</text>
<text x="41.5" y="32.5">10</text>
<text x="75.5" y="36.2">62</text>
<text x="75.5" y="38">64</text>
<text x="75.5" y="39.8">65</text>
<text x="75.5" y="41.6">66</text>
<text x="75.5" y="43.5">69</text>
<text x="75.5" y="45.3">70</text>
<text x="187.8" y="52.6">1</text>
<text x="230.9" y="52.6">75</text>
<text x="187.8" y="54.4">2</text>
<text x="187.8" y="56.3">3</text>
<text x="187.8" y="58.1">4</text>
<text x="187.8" y="59.9">5</text>
<text x="230.9" y="54.4">74</text>
<text x="230.9" y="56.3">77</text>
<text x="230.9" y="58.1">76</text>
<text x="230.9" y="59.9">79</text>
<text x="187.8" y="61.8">6</text>
<text x="187.8" y="63.6">7</text>
<text x="187.8" y="65.4">8</text>
<text x="230.9" y="61.8">78</text>
<text x="230.9" y="63.6">81</text>
<text x="230.9" y="65.4">85</text>
<text x="187.8" y="67.2">9</text>
<text x="187.8" y="69">10</text>
<text x="230.9" y="67.2">84</text>
<text x="230.9" y="69">87</text>
<text x="230.9" y="70.9">86</text>
<text x="28.7" y="92.8">1</text>
<text x="28.7" y="94.7">2</text>
<text x="28.7" y="96.5">3</text>
<text x="28.7" y="98.3">4</text>
<text x="28.7" y="100.2">5</text>
<text x="28.7" y="102">6</text>
<text x="51.7" y="100.2">38</text>
<text x="51.7" y="102">39</text>
<text x="233.5" y="102">1</text>
<text x="253.8" y="102">120</text>
<text x="28.7" y="103.8">7</text>
<text x="28.7" y="105.6">8</text>
<text x="28.7" y="107.5">9</text>
<text x="51.7" y="103.8">41</text>
<text x="51.7" y="105.6">43</text>
<text x="51.7" y="107.5">44</text>
<text x="233.5" y="103.8">2</text>
<text x="233.5" y="105.6">3</text>
<text x="233.5" y="107.5">4</text>
<text x="253.8" y="103.8">124</text>
<text x="253.8" y="105.6">127</text>
<text x="253.8" y="107.5">130</text>
<text x="28.7" y="109.3">10</text>
<text x="51.7" y="109.3">45</text>
<text x="51.7" y="111.1">46</text>
<text x="51.7" y="112.9">47</text>
<text x="233.5" y="109.3">5</text>
<text x="233.5" y="111.1">6</text>
<text x="233.5" y="112.9">7</text>
<text x="253.8" y="109.3">131</text>
<text x="253.8" y="111.1">132</text>
<text x="253.8" y="112.9">135</text>
<text x="28.7" y="114.8">1</text>
<text x="28.7" y="116.6">2</text>
<text x="28.7" y="118.4">3</text>
<text x="51.7" y="114.8">50</text>
<text x="51.7" y="116.6">52</text>
<text x="51.7" y="118.4">54</text>
<text x="233.5" y="114.8">8</text>
<text x="233.5" y="116.6">9</text>
<text x="233.5" y="118.4">10</text>
<text x="253.8" y="114.8">140</text>
<text x="253.8" y="116.6">141</text>
<text x="28.7" y="120.3">4</text>
<text x="28.7" y="122.1">5</text>
<text x="28.7" y="123.9">6</text>
<text x="28.7" y="125.8">7</text>
<text x="51.7" y="120.3">55</text>
<text x="51.7" y="122.1">56</text>
<text x="51.7" y="123.9">57</text>
<text x="51.7" y="125.8">58</text>
<text x="28.7" y="127.6">8</text>
<text x="28.7" y="129.4">9</text>
<text x="28.7" y="131.2">10</text>
<text x="51.7" y="127.6">59</text>
<text x="51.7" y="129.4">60</text>
<text x="214.4" y="144.7">1</text>
<text x="225.3" y="144.7">1</text>
<text x="147.7" y="153.9" transform="rotate(-90 147.7 153.9)">1</text>
<text x="149.5" y="153.9" transform="rotate(-90 149.5 153.9)">2</text>
<text x="151.3" y="153.9" transform="rotate(-90 151.3 153.9)">3</text>
<text x="214.4" y="152.7">2</text>
<text x="225.3" y="152.7">2</text>
<text x="105.7" y="169.6">5</text>
<text x="123.8" y="169.6">1</text>
<text x="224.4" y="173.3">1</text>
<text x="235.5" y="173.3">110</text>
<text x="21.4" y="178.8">1</text>
<text x="91" y="177.9" transform="rotate(-90 91 177.9)">2</text>
<text x="105.7" y="175.1">4</text>
<text x="123.8" y="175.1">2</text>
<text x="224.4" y="175.1">2</text>
<text x="224.4" y="177">3</text>
<text x="224.4" y="178.8">4</text>
<text x="235.5" y="175.1">111</text>
<text x="235.5" y="177">113</text>
<text x="235.5" y="178.8">114</text>
<text x="21.4" y="180.6">2</text>
<text x="21.4" y="182.5">3</text>
<text x="21.4" y="184.3">4</text>
<text x="91" y="183.2" transform="rotate(-90 91 183.2)">1</text>
<text x="123.8" y="180.6">3</text>
<text x="224.4" y="180.6">5</text>
<text x="224.4" y="182.5">6</text>
<text x="224.4" y="184.3">7</text>
<text x="235.5" y="180.6">118</text>
<text x="235.5" y="182.5">119</text>
<text x="21.4" y="186.1">5</text>
<text x="21.4" y="187.9">6</text>
<text x="224.4" y="186.1">8</text>
<text x="224.4" y="187.9">9</text>
<text x="224.4" y="189.8">10</text>
<text x="49" y="195.2">1</text>
<text x="67.1" y="195.2">5</text>
<text x="49" y="200.7">2</text>
<text x="67.1" y="200.7">4</text>
<text x="78.2" y="203.5" transform="rotate(-90 78.2 203.5)">2</text>
<text x="49" y="206.2">3</text>
<text x="78.2" y="208.8" transform="rotate(-90 78.2 208.8)">1</text>
<text x="236.4" y="215.3">32</text>
<text x="236.4" y="217.2">33</text>
<text x="32.3" y="235.5">1</text>
<text x="32.3" y="237.3">2</text>
<text x="32.3" y="239.1">3</text>
<text x="101.1" y="235.5">92</text>
<text x="101.1" y="237.3">93</text>
<text x="101.1" y="239.1">99</text>
<text x="32.3" y="241">4</text>
<text x="32.3" y="242.8">5</text>
<text x="32.3" y="244.6">6</text>
<text x="100.2" y="241">100</text>
<text x="100.2" y="242.8">101</text>
<text x="100.2" y="244.6">102</text>
<text x="32.3" y="246.5">7</text>
<text x="32.3" y="248.3">8</text>
<text x="32.3" y="250.1">9</text>
<text x="32.3" y="251.9">10</text>
<text x="100.2" y="246.5">105</text>
<text x="100.2" y="248.3">106</text>
</g>
<g font-size="1.7" fill="#004080">
<text x="79.5" y="37.3">IO_4_62/DIFFIO_TX_RX_B20P</text>
<text x="79.5" y="39.2">IO_4_64/DIFFIO_TX_RX_B23N</text>
<text x="79.5" y="41">IO_4_65/DIFFIO_TX_RX_B23P</text>
<text x="79.5" y="42.8">IO_4_66/DIFFIO_TX_RX_B25N</text>
<text x="79.5" y="44.7">IO_4_69/DIFFIO_TX_RX_B27N</text>
<text x="79.5" y="46.5">IO_4_70/DIFFIO_TX_RX_B27P</text>
<text x="235" y="53.8">IO_5_75/DIFFIO_RX_R1P</text>
<text x="235" y="55.6">IO_5_74/DIFFIO_RX_R2P</text>
<text x="235" y="57.4">IO_5_77/DIFFIO_RX_R1N</text>
<text x="235" y="59.3">IO_5_76/DIFFIO_RX_R2N</text>
<text x="235" y="61.1">IO_5_79/DIFFIO_RX_R7P</text>
<text x="235" y="62.9">IO_5_78</text>
<text x="235" y="64.8">IO_5_81/DIFFIO_RX_R7N</text>
<text x="235" y="66.6">IO_5_85/DIFFIO_RX_R10P</text>
<text x="235" y="68.4">IO_5_84/DIFFIO_RX_R11P</text>
<text x="235" y="70.2">IO_5_87/DIFFIO_RX_R10N</text>
<text x="235" y="72.1">IO_5_86/DIFFIO_RX_R11N</text>
<text x="55.8" y="101.3">IO_3_38/DIFFIO_TX_RX_B1N</text>
<text x="55.8" y="103.2">IO_3_39/DIFFIO_TX_RX_B1P</text>
<text x="55.8" y="105">IO_3_41/DIFFIO_TX_RX_B3N</text>
<text x="55.8" y="106.8">IO_3_43/DIFFIO_TX_RX_B3P</text>
<text x="258.8" y="103.2">IO_8_120/DIFFIO_RX_T16P</text>
<text x="258.8" y="105">IO_8_124/DIFFIO_RX_T19P</text>
<text x="258.8" y="106.8">IO_8_127/DIFFIO_RX_T19N</text>
<text x="55.8" y="108.7">IO_3_44/DIFFIO_TX_RX_B5N</text>
<text x="55.8" y="110.5">IO_3_45/DIFFIO_TX_RX_B5P</text>
<text x="55.8" y="112.3">IO_3_46/DIFFIO_TX_RX_B7N</text>
<text x="258.8" y="108.7">IO_8_130/DIFFIO_RX_T20P</text>
<text x="258.8" y="110.5">IO_8_131/DIFFIO_RX_T20N</text>
<text x="258.8" y="112.3">IO_8_132/DIFFIO_RX_T22P</text>
<text x="55.8" y="114.1">IO_3_47/DIFFIO_TX_RX_B7P</text>
<text x="55.8" y="116">IO_3_50/DIFFIO_TX_RX_B9N</text>
<text x="55.8" y="117.8">IO_3_52/DIFFIO_TX_RX_B9P</text>
<text x="55.8" y="119.6">IO_3_54/DIFFIO_TX_RX_B10N</text>
<text x="258.8" y="114.1">IO_8_135/DIFFIO_RX_T23N</text>
<text x="258.8" y="116">IO_8_140/DIFFIO_RX_T26P</text>
<text x="258.8" y="117.8">IO_8_141/DIFFIO_RX_T26N</text>
<text x="55.8" y="121.5">IO_3_55/DIFFIO_TX_RX_B12N</text>
<text x="55.8" y="123.3">IO_3_56/DIFFIO_TX_RX_B12P</text>
<text x="55.8" y="125.1">IO_3_57/DIFFIO_TX_RX_B14N</text>
<text x="55.8" y="127">IO_3_58/DIFFIO_TX_RX_B14P</text>
<text x="55.8" y="128.8">IO_3_59/DIFFIO_TX_RX_B16N</text>
<text x="55.8" y="130.6">IO_3_60/DIFFIO_TX_RX_B16P</text>
<text x="108.8" y="170.8">VCC</text>
<text x="119.2" y="170.8">NC</text>
<text x="108.8" y="176.3">Y</text>
<text x="120.5" y="176.3">A</text>
<text x="240.5" y="174.5">IO_7_110/DIFFIO_RX_T1P</text>
<text x="240.5" y="176.3">IO_7_111/DIFFIO_RX_T1N</text>
<text x="240.5" y="178.1">IO_7_113/DIFFIO_RX_T4N</text>
<text x="240.5" y="180">IO_7_114/DIFFIO_RX_T6P</text>
<text x="117.9" y="181.8">GND</text>
<text x="240.5" y="181.8">IO_7_118/DIFFIO_RX_T10P</text>
<text x="240.5" y="183.6">IO_7_119/DIFFIO_RX_T10N</text>
<text x="52.1" y="196.4">NC</text>
<text x="61.4" y="196.4">VCC</text>
<text x="52.1" y="201.9">A</text>
<text x="63.8" y="201.9">Y</text>
<text x="52.1" y="207.4">GND</text>
<text x="240.5" y="216.5">IO_2_32/PLL_L_CLKOUTN/DIFFIO_RX_L27N</text>
<text x="240.5" y="218.4">IO_2_33/PLL_L_CLKOUTP/DIFFIO_RX_L27P</text>
<text x="105.2" y="236.7">IO_6_92/DIFFIO_RX_R18P</text>
<text x="105.2" y="238.5">IO_6_93/DIFFIO_RX_R18N</text>
<text x="105.2" y="240.3">IO_6_99/DIFFIO_RX_R27P</text>
<text x="105.2" y="242.1">IO_6_100/DIFFIO_RX_R28P</text>
<text x="105.2" y="244">IO_6_101/DIFFIO_RX_R27N</text>
<text x="105.2" y="245.8">IO_6_102/DIFFIO_RX_R28N</text>
<text x="105.2" y="247.7">IO_6_105/DIFFIO_RX_R33P</text>
<text x="105.2" y="249.5">IO_6_106/DIFFIO_RX_R33N</text>
</g>
<g font-size="1.6">
<text x="4.9" y="9.7">6</text>
<text x="7.7" y="9.7">SD_DAT1</text>
<text x="4.9" y="13.3">6</text>
<text x="7.7" y="13.3">SD_DAT0</text>
<text x="32.9" y="78.2">5V_IN 3V3</text>
<text x="71.7" y="82.8">LED7</text>
<text x="71.7" y="79.2">LED8</text>
<text x="81.7" y="82.8">6</text>
<text x="81.7" y="79.2">6</text>
<text x="3.1" y="137.7">6</text>
<text x="5.8" y="137.7">PB_SWITCH_1</text>
<text x="6.8" y="139.5">6</text>
<text x="9.5" y="139.5">SD_DAT2</text>
<text x="212.1" y="138.6">3V3</text>
<text x="223.1" y="138.6">3V3</text>
<text x="128" y="151.4">5V_IN</text>
<text x="166.4" y="151.4">3V3</text>
<text x="182.3" y="156">6</text>
<text x="185.1" y="156">I2C_0_SCL</text>
<text x="182.3" y="161.5">6</text>
<text x="185.1" y="161.5">I2C_0_SDA</text>
<text x="76.8" y="180.6">3V3</text>
<text x="271" y="203.5">XIO7_6</text>
<text x="271" y="207.2">XIO7_7</text>
<text x="210.5" y="216.3">LED5</text>
<text x="210.5" y="218.1">LED6</text>
<text x="299.9" y="264.8">Title</text>
<text x="307.2" y="266.6">MAXPROLOGIC</text>
<text x="299.9" y="270.3">Size</text>
<text x="299.9" y="275.8">Date:</text>
<text x="301.8" y="272.1">C</text>
<text x="307.2" y="270.3">Document</text>
<text x="307.2" y="272.1">ETP-10M04-AF-S2-V3</text>
<text x="309.4" y="275.8">Wednesday, January 17, 2018</text>
<text x="315.9" y="270.3">Number</text>
<text x="336.5" y="275.8">Sheet</text>
<text x="345.7" y="275.8">2</text>
<text x="351.1" y="275.8">of</text>
<text x="356.6" y="275.8">6</text>
<text x="360.3" y="270.3">Rev</text>
<text x="362.1" y="272.1">3</text>
</g>
<g font-size="1.6" fill="#000080">
<text x="33.1" y="16.4">J6</text>
<text x="16.5" y="19.7">HEADER_100_MIL_10X1</text>
<text x="79.5" y="34.3">U4-5</text>
<text x="179.4" y="53">J12</text>
<text x="235" y="50.8">U4-6</text>
<text x="162.8" y="56.3">HEADER_100_MIL_10X1</text>
<text x="20.3" y="93.2">J5</text>
<text x="3.6" y="96.5">HEADER_100_MIL_10X1</text>
<text x="55.8" y="98.3">U4-4</text>
<text x="258.8" y="100.2">U4-9</text>
<text x="208.5" y="105.7">HEADER_100_MIL_10X1</text>
<text x="225.1" y="102.4">J10</text>
<text x="3.6" y="118.5">HEADER_100_MIL_10X1</text>
<text x="20.3" y="115.2">J7</text>
<text x="146.3" y="147.4">JUMPER_100_MIL_3X1</text>
<text x="216.9" y="147.7">R6</text>
<text x="216.9" y="149.9">10K</text>
<text x="227.9" y="147.7">R7</text>
<text x="227.9" y="149.9">10K</text>
<text x="118.2" y="165.3">U5</text>
<text x="216" y="173.7">J8</text>
<text x="240.5" y="171.5">U4-8</text>
<text x="17.4" y="175.2">J9</text>
<text x="199.3" y="177">HEADER_100_MIL_10X1</text>
<text x="94.4" y="180.6">C5</text>
<text x="94.4" y="182.8">0.1uF</text>
<text x="52.5" y="190.9">U6</text>
<text x="97.1" y="186.9">74LVC1G17-SCHMITT_SOT353</text>
<text x="2" y="193.5">HEADER_100_MIL_6X1</text>
<text x="81.6" y="206.2">C6</text>
<text x="81.6" y="208.4">0.1uF</text>
<text x="52.7" y="212.5">74LVC1G17-SCHMITT_SOT353</text>
<text x="240.5" y="213.6">U4-3</text>
<text x="105.2" y="233.7">U4-7</text>
<text x="7.3" y="239.2">HEADER_100_MIL_10X1</text>
<text x="24" y="235.9">J4</text>
</g>
<g font-size="1.6" fill="#f00">
<text x="55.2" y="19.3">XIO1_2</text>
<text x="55.2" y="21.1">XIO1_3</text>
<text x="55.2" y="22.9">XIO1_4</text>
<text x="55.2" y="24.8">XIO1_5</text>
<text x="55.2" y="26.6">XIO1_6</text>
<text x="194.2" y="52.2">XIO2_0</text>
<text x="218" y="52.2">XIO2_1</text>
<text x="194.2" y="54.1">XIO2_1</text>
<text x="194.2" y="55.9">XIO2_2</text>
<text x="194.2" y="57.7">XIO2_3</text>
<text x="194.2" y="59.5">XIO2_4</text>
<text x="218" y="54.1">XIO2_0</text>
<text x="218" y="55.9">XIO2_3</text>
<text x="218" y="57.7">XIO2_2</text>
<text x="218" y="59.5">XIO2_5</text>
<text x="194.2" y="61.4">XIO2_5</text>
<text x="194.2" y="63.2">XIO2_6</text>
<text x="194.2" y="65">XIO2_7</text>
<text x="218" y="61.4">XIO2_4</text>
<text x="218" y="63.2">XIO2_6</text>
<text x="218" y="65">XIO2_8</text>
<text x="194.2" y="66.8">XIO2_8</text>
<text x="194.2" y="68.7">XIO2_9</text>
<text x="218" y="66.8">XIO2_7</text>
<text x="218" y="68.7">XIO2_10</text>
<text x="218" y="70.5">XIO2_9</text>
<text x="37" y="101.6">XIO4_3</text>
<text x="37" y="99.8">XIO4_2</text>
<text x="37" y="98">XIO4_1</text>
<text x="37" y="96.1">XIO4_0</text>
<text x="241.8" y="101.6">XIO6_0</text>
<text x="33.3" y="105.2">XIO4_5</text>
<text x="35.1" y="103.4">XIO4_4</text>
<text x="241.8" y="103.4">XIO6_1</text>
<text x="241.8" y="105.2">XIO6_2</text>
<text x="241.8" y="107.1">XIO6_3</text>
<text x="241.8" y="108.9">XIO6_4</text>
<text x="241.8" y="110.7">XIO6_5</text>
<text x="241.8" y="112.6">XIO6_6</text>
<text x="40.6" y="116.2">XIO5_1</text>
<text x="40.6" y="118.1">XIO5_2</text>
<text x="40.6" y="119.9">XIO5_3</text>
<text x="40.6" y="114.4">XIO5_0</text>
<text x="241.8" y="114.4">XIO6_7</text>
<text x="38.8" y="121.7">XIO5_4</text>
<text x="40.6" y="123.5">XIO5_5</text>
<text x="40.6" y="125.4">XIO5_6</text>
<text x="40.6" y="127.2">XIO5_7</text>
<text x="229" y="176.6">XIO7_2</text>
<text x="229" y="178.4">XIO7_3</text>
<text x="31.5" y="182.1">EXT_UART_TX</text>
<text x="31.5" y="180.3">EXT_UART_RX</text>
<text x="229" y="180.3">XIO7_4</text>
<text x="229" y="182.1">XIO7_5</text>
<text x="84.5" y="238.8">XIO8_2</text>
<text x="84.5" y="236.9">COMMS_RX</text>
<text x="84.5" y="235.1">COMMS_TX</text>
<text x="84.5" y="240.6">XIO8_3</text>
<text x="84.5" y="242.4">XIO8_4</text>
<text x="84.5" y="244.3">XIO8_5</text>
<text x="84.5" y="246.1">XIO8_6</text>
<text x="84.5" y="247.9">XIO8_7</text>
</g>
<g font-size="1.5">
<text x="107.9" y="189.6">USE</text>
<text x="107.9" y="191.1">DIODES</text>
<text x="111.7" y="189.6">SCHMITT</text>
<text x="114.6" y="191.1">INCORPORATED</text>
<text x="119" y="189.6">TRIGGER</text>
<text x="107.9" y="192.5">74LVC1G17</text>
<text x="51.2" y="215.2">USE</text>
<text x="54.9" y="215.2">SCHMITT</text>
<text x="62.3" y="215.2">TRIGGER</text>
<text x="51.2" y="216.7">DIODES</text>
<text x="51.2" y="218.1">74LVC1G17</text>
<text x="57.9" y="216.7">INCORPORATED</text>
</g>
<g font-size="1.3">
<text x="38.4" y="1.4">5</text>
<text x="111.5" y="1.4">4</text>
<text x="184.7" y="1.4">3</text>
<text x="257.9" y="1.4">2</text>
<text x="331" y="1.4">1</text>
<text x=".5" y="37.3">D</text>
<text x="368" y="37.3">D</text>
<text x=".5" y="105.9">C</text>
<text x="368" y="105.9">C</text>
<text x=".5" y="174.5">B</text>
<text x="368" y="174.5">B</text>
<text x=".5" y="243">A</text>
<text x="368" y="243">A</text>
<text x="38.4" y="277.5">5</text>
<text x="111.5" y="277.5">4</text>
<text x="184.7" y="277.5">3</text>
<text x="257.9" y="277.5">2</text>
<text x="331" y="277.5">1</text>
</g>
</svg>
